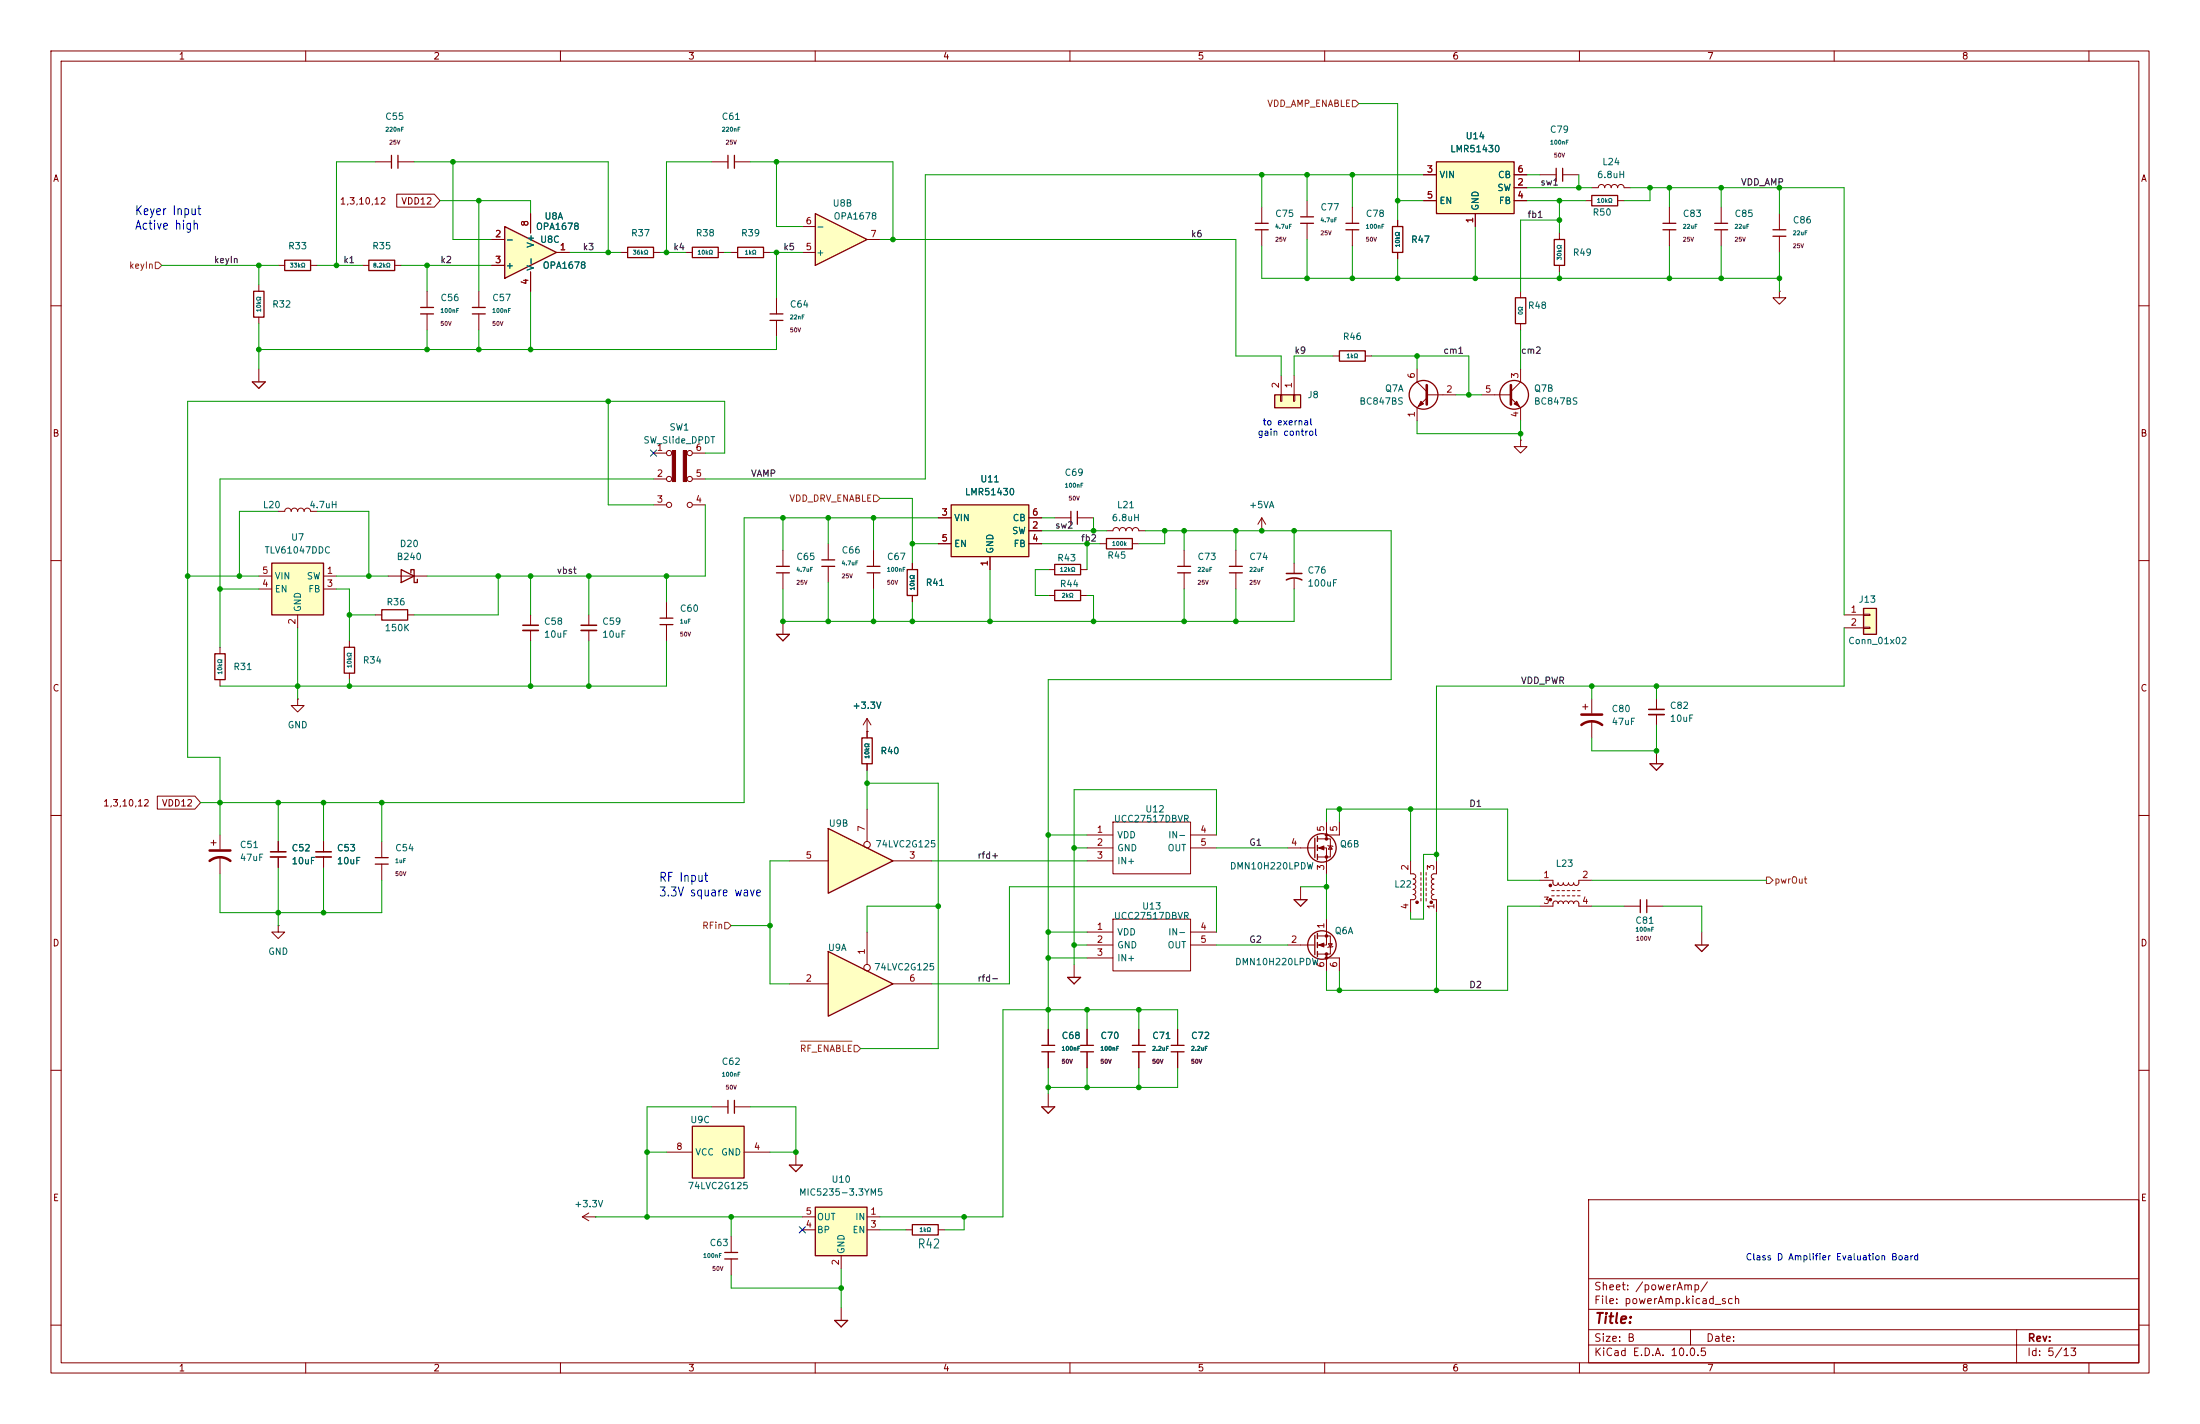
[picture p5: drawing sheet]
<svg xmlns="http://www.w3.org/2000/svg" width="432mm" height="279mm" viewBox="0 0 432 279" stroke-linecap="round" stroke-linejoin="round" font-family="sans-serif">
<g fill="none" stroke="#840000" stroke-width=".2">
<path d="M10 10h411.8v259.4h-411.8zM12 12h407.8v255.4h-407.8zM60 10v2M110 10v2M160 10v2M210 10v2M260 10v2M310 10v2M360 10v2M410 10v2M143.5 49.5h1.3M149.9 49.5h1.2"/>
<path d="M10 60h2M419.8 60h2M10 110h2M419.8 110h2M10 160h2M419.8 160h2M10 210h2M419.8 210h2M311.8 235.4h108v32h-108zM10 260h2M311.8 256.9h108M311.8 250.9h108"/>
<path d="M419.8 260h2M60 267.4v2M110 267.4v2M160 267.4v2M210 267.4v2M260 267.4v2M310 267.4v2M311.8 263.9h108M311.8 260.9h108M331.8 260.9v3M360 267.4v2M395.8 260.9v6.5"/>
<path d="M410 267.4v2"/>
</g>
<path d="M144.8 48.5h5.1v2h-5.1z" fill="none" stroke="#840000" stroke-width=".25"/>
<path d="M99.1 44.5l10.1 5-10.1 5.1z" fill="#ffffc2"/>
<path d="M99.1 44.5l10.1 5-10.1 5.1zM74.9 119.6h5.1v2.1h-5.1zM78.7 111.8l2.6 1.2-2.6 1.3zM80.6 112.4v-.6h.7v2.5h.6v-.6M152.4 111.1h2.5M152.4 112.4h2.5M161.3 111.1h2.5M161.3 109.9h2.5M152.4 124.5h2.5l-1.2 1.2z" fill="none" stroke="#840000" stroke-width=".25"/>
<g fill="none" stroke="#840000" stroke-width=".2">
<path d="M96.5 47h2.6M96.5 52.1h2.6M104.1 41.9v3.8M104.1 53.3v3.9M109.2 49.5h2.6M54.6 100.3h1.3a.63 .63 0 0 1 .6-.6 .63 .63 0 0 1 .6 .6h.1a.63 .63 0 0 1 .6-.6 .63 .63 0 0 1 .6 .6 .63 .63 0 0 1 .7-.6 .63 .63 0 0 1 .6 .6 .63 .63 0 0 1 .6-.6 .63 .63 0 0 1 .7 .6h1.2M76.2 113h7.6M153.7 108v3.1M153.7 112.4v3.2M162.6 106.7v3.2M162.6 111.1v3.2M73.7 120.7h1.2"/>
<path d="M80 120.7h1.3M153.7 121.9v2.6"/>
</g>
<path d="M53.3 110.5h10.2v10.2h-10.2z" fill="#ffffc2"/>
<path d="M142.9 30.5v2.5M144.1 30.5v2.5M49.8 57.2h2v5h-2zM151.1 61.6h2.6M151.1 62.9h2.6M53.3 110.5h10.2v10.2h-10.2z" fill="none" stroke="#840000" stroke-width=".25"/>
<path d="M139.7 31.8h3.2M144.1 31.8h3.2M50.8 55.9v1.3M152.4 58.4v3.2M50.8 62.2v1.3M152.4 62.9v3.1M50.8 113h2.5M50.8 115.6h2.5M63.5 113h2.5M63.5 115.6h2.5M58.4 120.7v2.5" fill="none" stroke="#840000" stroke-width=".2"/>
<path d="M160 41.9l10.2 5.1-10.2 5.1z" fill="#ffffc2"/>
<path d="M123.2 48.5h5.1v2h-5.1zM135.9 48.5h5.1v2h-5.1zM160 41.9l10.2 5.1-10.2 5.1zM142.9 215.9v2.5M144.1 215.9v2.5" fill="none" stroke="#840000" stroke-width=".25"/>
<path d="M121.9 49.5h1.3M128.3 49.5h1.2M134.6 49.5h1.3M141 49.5h1.2M157.5 49.5h2.5M157.5 44.5h2.5M170.2 47h2.5M139.7 217.2h3.2M144.1 217.2h3.2" fill="none" stroke="#840000" stroke-width=".2"/>
<path d="M135.9 221h10.1v10.1h-10.1z" fill="#ffffc2"/>
<g fill="none" stroke="#840000" stroke-width=".25">
<path d="M305.4 33v2.6M306.7 33v2.6M264.2 43.8h2.5M264.2 45.1h2.5M273.3 44.5h2v5h-2zM135.9 221h10.1v10.1h-10.1zM142.2 245.7h2.6M142.2 247h2.6"/>
<circle cx="297.2" cy="77.5" r="2.82"/>
</g>
<g fill="none" stroke="#840000" stroke-width=".2">
<path d="M302.3 34.3h3.1M306.7 34.3h3.2M265.4 40.6v3.2M265.4 45.1v3.2M274.3 43.2v1.3M274.3 49.5v1.3M290.8 77.5h5.7M296.5 78.1l1.9 1.9v2.6M298.4 72.4v2.5l-1.9 1.9M130.8 226.1h5.1M146 226.1h5.1M143.5 242.6v3.1"/>
<path d="M143.5 247v3.2"/>
</g>
<path d="M296.5 75.6v3.8" fill="none" stroke="#840000" stroke-width=".51"/>
<path d="M297.2 79.2l.5-.5 .5 1.1z" fill="#840000" stroke="#840000" stroke-width=".2"/>
<path d="M281.9 31.8h15.3v10.1h-15.3z" fill="#ffffc2"/>
<g fill="none" stroke="#840000" stroke-width=".25">
<path d="M76.8 30.5v2.5M78.1 30.5v2.5M281.9 31.8h15.3v10.1h-15.3zM55.9 51.1h5.1v2h-5.1zM72.4 51.1h5.1v2h-5.1zM255.3 42.5h2.5M255.3 43.8h2.5M49.5 74.9h2.6l-1.3 1.3zM82.5 60.3h2.6M82.5 61.6h2.6M92.7 60.3h2.5M92.7 61.6h2.5"/>
<path d="M262.9 68.8h5.1v2.1h-5.1zM323.8 149.9h2.6l-1.3 1.2zM204.5 217.2h2.5l-1.3 1.2zM154.9 228.6h2.6l-1.3 1.3z"/>
<circle cx="279.4" cy="77.5" r="2.82"/>
</g>
<g fill="none" stroke="#840000" stroke-width=".2">
<path d="M73.7 31.8h3.1M78.1 31.8h3.2M256.5 39.4v3.1M279.4 34.3h2.5M279.4 39.4h2.5M297.2 36.8h2.5M297.2 34.3h2.5M297.2 39.4h2.5M54.6 52.1h1.3M61 52.1h1.2M71.1 52.1h1.3M77.5 52.1h1.2"/>
<path d="M83.8 57.2v3.1M94 57.2v3.1M256.5 43.8v3.2M289.6 41.9v2.6M50.8 72.4v2.5M83.8 61.6v3.2M94 61.6v3.2M261.6 69.9h1.3M268 69.9h1.2M278.1 72.4v2.5l1.9 1.9M280 78.1l-1.9 1.9v2.6M280 77.5h5.7"/>
<path d="M298.4 86.4v1.2h1.3l-1.3 1.3-1.2-1.3h1.2M298.4 86.4h.1M310.6 138.7h1.1M311.1 138.2v1M312.4 137.2v2.8M325.1 137.2v2M312.4 141.5v3.3M325.1 140.2v2M325.1 147.3v2.6M302.3 172.7h2.5v.7l.5 .3 .4-.1 .1-.4 .1 .4 .3 .1 .5-.1 .1-.4 .2 .4 .3 .1 .4-.1 .1-.4 .4 .5 .4-.1 .3-.4 .1 .4 .5 .1 .3-.3 .1-.7h2.5M302.3 177.8h2.5v-.7l.5-.3 .4 .1 .1 .4 .1-.3 .3-.2 .4 .1 .2 .4 .2-.4 .5-.1 .3 .5 .2-.4 .4-.1 .3 .2 .2 .3 .1-.4 .5-.1 .3 .3 .1 .7h2.5M304.5 174.8h.6"/>
<path d="M304.5 175.8h.6M305.6 174.8h.5M305.6 175.8h.5M306.6 174.8h.5M306.6 175.8h.5M307.6 174.8h.5M307.6 175.8h.5M308.6 174.8h.5M308.6 175.8h.5M309.6 174.8h.5M309.6 175.8h.5M205.7 214.6v2.6"/>
<path d="M156.2 226.1v2.5"/>
</g>
<path d="M280 75.6v3.8M310.4 142.2a3.3 3.3 0 0 1 4.1 0M310.4 140.2h4.1" fill="none" stroke="#840000" stroke-width=".51"/>
<path d="M323.6 139.2h3" fill="none" stroke="#840000" stroke-width=".3"/>
<path d="M323.6 140.2h3" fill="none" stroke="#840000" stroke-width=".33"/>
<g fill="#840000" stroke="#840000" stroke-width=".2">
<path d="M278.9 78.7l.5 .5-1 .6z"/>
<circle cx="304.3" cy="173.7" r=".25"/>
<circle cx="304.3" cy="176.5" r=".25"/>
</g>
<path d="M365.8 119.4h2.5v5.1h-2.5z" fill="#ffffc2"/>
<g fill="none" stroke="#840000" stroke-width=".25">
<path d="M170.2 111.1h2.5M170.2 112.4h2.5M365.8 119.4h2.5v5.1h-2.5zM169.2 144.8h2v5.1h-2zM254 176.5h2.5l-1.2 1.3zM258.1 164.5v3.8M258.6 164.1v1M258.6 165.9v1M258.6 167.6v1.1M209.5 191.8h2.6l-1.3 1.2zM258.1 183.5v3.8M258.6 183.1v1.1"/>
<path d="M258.6 184.9v1M258.6 186.7v1M204.5 205.1h2.5M204.5 206.4h2.5M212.1 205.1h2.5M212.1 206.4h2.5M222.2 205.1h2.6M222.2 206.4h2.6M229.9 205.1h2.5M229.9 206.4h2.5M163.8 259.1h2.6l-1.3 1.3zM179.1 240.3h5v2h-5z"/>
<circle cx="259.5" cy="166.4" r="2.79"/>
<circle cx="259.5" cy="185.4" r="2.79"/>
</g>
<g fill="none" stroke="#840000" stroke-width=".2">
<path d="M171.4 108v3.1M171.4 112.4v3.2M58.4 137.2v1.2h1.3l-1.3 1.3-1.3-1.3h1.3M58.4 137.2h.1M361.9 120.7h3.9M361.9 123.2h3.9M365.8 120.5h1.2v.3h-1.2zM365.8 123.1h1.2v.2h-1.2zM170.2 143.5h.1M170.2 141v3.8M170.2 149.9v1.2M170.2 141l-.8 1.2"/>
<path d="M170.2 141l.7 1.2M213.4 166.4h5M213.4 163.8h5M213.4 168.9h5M218.4 161.3h15.3v10.2h-15.3zM233.7 166.4h5.1M233.7 163.8h5.1M252.7 166.4h5.4M255.3 174v2.5M258.6 164.6h2.5v3.5h-2.5M258.6 166.4h1.7v5.1M260.3 161.3v3.3"/>
<path d="M260.6 165.9l1 .2M261.1 166l.4 .6h-.8zM262.9 161.3v2.5h-2.6M276.9 168.9v2.6h.6l.3 .2v.5l-.4 .3 .3 .1 .2 .3-.1 .4-.4 .2 .3 .1 .2 .3-.1 .4-.4 .2 .4 .2v.5l-.4 .3 .4 .2 .1 .4-.3 .4h-.7v2.6M278.9 171.2v.5M278.9 172.2v.5M278.9 173.2v.5M278.9 174.2v.6M278.9 175.3v.5M278.9 176.3v.5M279.9 171.2v.5M279.9 172.2v.5"/>
<path d="M279.9 173.2v.5M279.9 174.2v.6M279.9 175.3v.5M279.9 176.3v.5M281.4 173.5l-.3 .1-.2 .3 .1 .4 .4 .2-.4 .2-.1 .4 .2 .3 .3 .1-.4 .2-.1 .4 .3 .4h.7v2.6M281.9 168.9v2.6h-.7l-.3 .4 .1 .4 .4 .2-.4 .2v.4l.4 .4M210.8 189.2v2.6M213.4 185.4h5M213.4 188h5M213.4 182.9h5M218.4 180.3h15.3v10.2h-15.3zM233.7 185.4h5.1"/>
<path d="M233.7 182.9h5.1M252.7 185.4h5.4M258.6 183.6h2.5v3.6h-2.5M260.3 180.3v5.1h-1.7M260.3 187.2v3.3M260.3 188h2.6v2.5M260.7 185.2h.8l-.4 .6zM261.6 185.7l-1 .2M205.7 201.9v3.2M205.7 206.4v3.2M213.4 201.9v3.2M213.4 206.4v3.2"/>
<path d="M223.5 201.9v3.2M223.5 206.4v3.2M231.1 201.9v3.2M231.1 206.4v3.2M165.1 256.5v2.6M177.8 241.3h1.3M184.1 241.3h1.3"/>
</g>
<g fill="#840000" stroke="#840000" stroke-width=".2">
<path d="M258.8 185.4l1-.4v.8z"/>
<path d="M258.8 166.4l1-.4v.8z"/>
<circle cx="280.9" cy="177" r=".25"/>
<circle cx="278.1" cy="177" r=".25"/>
<circle cx="260.3" cy="188" r=".25"/>
<circle cx="260.3" cy="187.2" r=".25"/>
<circle cx="260.3" cy="183.6" r=".25"/>
<circle cx="260.3" cy="163.8" r=".25"/>
<circle cx="260.3" cy="164.6" r=".25"/>
<circle cx="260.3" cy="168.1" r=".25"/>
</g>
<path d="M160 236.9h10.2v9.5h-10.2z" fill="#ffffc2"/>
<path d="M160 236.9h10.2v9.5h-10.2z" fill="none" stroke="#840000" stroke-width=".25"/>
<path d="M157.5 238.8h2.5M170.2 238.8h2.5M157.5 241.3h2.5M165.1 246.4v2.5M170.2 241.3h2.5" fill="none" stroke="#840000" stroke-width=".2"/>
<path d="M162.6 186.7l12.7 6.3-12.7 6.4z" fill="#ffffc2"/>
<path d="M162.6 186.7l12.7 6.3-12.7 6.4z" fill="none" stroke="#840000" stroke-width=".25"/>
<g fill="none" stroke="#840000" stroke-width=".2">
<path d="M154.9 193h7.7M170.2 182.9v6.3M175.3 193h7.6"/>
<circle cx="170.2" cy="189.9" r=".63"/>
</g>
<path d="M162.6 162.6l12.7 6.3-12.7 6.4z" fill="#ffffc2"/>
<g fill="none" stroke="#840000" stroke-width=".25">
<path d="M348 45.1h2.5M348 46.4h2.5M207 115.8h5.1v2.1h-5.1zM210.2 100.3v2.6M211.5 100.3v2.6M42.2 128.3h2v5.1h-2zM67.6 127h2v5.1h-2zM129.5 121.3h2.6M129.5 122.6h2.6M73.7 168.3h2.5M73.7 169.5h2.5M162.6 162.6l12.7 6.3-12.7 6.4z"/>
<path d="M321.9 176.5v2.6M323.2 176.5v2.6M332.7 185.4h2.6l-1.3 1.3z"/>
</g>
<g fill="none" stroke="#840000" stroke-width=".2">
<path d="M349.2 57.2v1.2h1.3l-1.3 1.3-1.2-1.3h1.2M349.2 57.2h.1M349.2 41.9v3.2M349.2 46.4v3.1M128.3 88.9h2.5M128.3 94h2.5M128.3 99.1h2.5M135.9 88.9h2.5M135.9 94h2.5M135.9 99.1h2.5M130.8 118.1v3.2M205.7 116.8h1.3"/>
<path d="M207 101.6h3.2M211.5 101.6h3.1M212.1 116.8h1.3M217.2 104.1h1.2a.63 .63 0 0 1 .7-.6 .63 .63 0 0 1 .6 .6 .63 .63 0 0 1 .7-.6 .63 .63 0 0 1 .6 .6 .63 .63 0 0 1 .6-.6 .63 .63 0 0 1 .6 .6h.1a.63 .63 0 0 1 .6-.6 .63 .63 0 0 1 .6 .6h1.3M43.2 127v1.3M43.2 133.4v1.2M68.6 125.7v1.3M68.6 132.1v1.3M104.1 120.7v2M104.1 123.7v2M115.6 120.7v2M115.6 123.7v2"/>
<path d="M130.8 122.6v3.1M170.2 158.8v6.3M41.4 165.4h1M41.9 164.8v1.1M43.2 163.8v2.8M43.2 168.1v3.4M54.6 165.1v2M54.6 168.1v2.1M63.5 165.1v2M63.5 168.1v2.1M74.9 165.1v3.2M74.9 169.5v3.2"/>
<path d="M154.9 168.9h7.7M175.3 168.9h7.6M318.8 177.8h3.1M323.2 177.8h3.2M54.6 181.6v1.3h1.3l-1.3 1.3-1.3-1.3h1.3M54.6 181.6h.1M334 182.9v2.5M114.3 238.8l1.3 .7M114.3 238.8h2.5M115.6 238l-1.3 .8M116.8 238.8h.1"/>
<circle cx="131.3" cy="94" r=".51"/>
<circle cx="131.3" cy="88.9" r=".51"/>
<circle cx="131.3" cy="99.1" r=".51"/>
<circle cx="135.4" cy="94" r=".51"/>
<circle cx="135.4" cy="99.1" r=".51"/>
<circle cx="135.4" cy="88.9" r=".51"/>
<circle cx="170.2" cy="165.7" r=".63"/>
</g>
<g fill="#840000" stroke="#840000" stroke-width=".2">
<path d="M132 88.4h.6v6.1h-.6z"/>
<path d="M134.1 88.4h.6v6.1h-.6z"/>
</g>
<path d="M102.6 122.7h3.1M114 122.7h3.1M53.1 167.1h3M62 167.1h3" fill="none" stroke="#840000" stroke-width=".3"/>
<path d="M102.6 123.7h3.1M114 123.7h3.1M53.1 168.1h3M62 168.1h3" fill="none" stroke="#840000" stroke-width=".33"/>
<path d="M41.1 168.9a3.3 3.3 0 0 1 4.1 0M41.1 166.9h4.1" fill="none" stroke="#840000" stroke-width=".51"/>
<path d="M186.7 99.1h15.2v10.1h-15.2z" fill="#ffffc2"/>
<path d="M305.1 47h2v5.1h-2zM186.7 99.1h15.2v10.1h-15.2zM207 110.7h5.1v2.1h-5.1zM217.2 105.7h5v2h-5zM231.1 111.1h2.6M231.1 112.4h2.6" fill="none" stroke="#840000" stroke-width=".25"/>
<g fill="none" stroke="#840000" stroke-width=".2">
<path d="M312.4 36.8h1.3a.63 .63 0 0 1 .7-.6 .63 .63 0 0 1 .6 .6 .63 .63 0 0 1 .6-.6 .63 .63 0 0 1 .6 .6 .63 .63 0 0 1 .7-.6 .63 .63 0 0 1 .6 .6 .63 .63 0 0 1 .7-.6 .63 .63 0 0 1 .6 .6h1.2M306.1 45.7v1.3M306.1 52.1v1.2M184.1 101.6h2.6M184.1 106.7h2.6M194.3 109.2v2.6M201.9 104.1h2.6M201.9 101.6h2.6M201.9 106.7h2.6M205.7 111.8h1.3M212.1 111.8h1.3M215.9 106.7h1.3"/>
<path d="M222.2 106.7h1.3M232.4 108v3.1M232.4 112.4v3.2"/>
</g>
<path d="M250.2 77.5h5.1v2.5h-5.1z" fill="#ffffc2"/>
<path d="M312.4 38.4h5.1v2h-5.1zM246.4 43.8h2.5M246.4 45.1h2.5M297.4 58.4h2.1v5.1h-2.1zM326.4 43.8h2.5M326.4 45.1h2.5M336.5 43.8h2.6M336.5 45.1h2.6M250.2 77.5h5.1v2.5h-5.1zM178.1 111.8h2v5h-2zM241.3 111.1h2.5M241.3 112.4h2.5" fill="none" stroke="#840000" stroke-width=".25"/>
<g fill="none" stroke="#840000" stroke-width=".2">
<path d="M77.9 38.1h7.3l1.2 1.3-1.2 1.2h-7.3zM279.4 39.4h2.5M279.4 34.3h2.5M297.2 39.4h2.5M297.2 36.8h2.5M297.2 34.3h2.5M311.1 39.4h1.3M317.5 39.4h1.3M96.5 47h2.6M96.5 52.1h2.6M104.1 41.9v3.8M104.1 53.3v3.9"/>
<path d="M109.2 49.5h2.6M247.6 40.6v3.2M247.6 45.1v3.2M274.3 43.2v1.3M274.3 49.5v1.3M289.6 41.9v2.6M298.4 57.2v1.2M327.7 40.6v3.2M327.7 45.1v3.2M337.8 40.6v3.2M337.8 45.1v3.2M251.3 77.5h.3v1.2h-.3z"/>
<path d="M251.5 73.7v3.8M253.9 77.5h.2v1.2h-.2zM254 73.7v3.8M298.4 63.5v1.3M179.1 110.5v1.3M179.1 116.8v1.3M184.1 101.6h2.6M184.1 106.7h2.6M194.3 109.2v2.6M201.9 104.1h2.6M201.9 101.6h2.6M201.9 106.7h2.6"/>
<path d="M242.6 108v3.1M242.6 112.4v3.2M247.6 104.1h.1M247.6 101.6l-.7 1.3M247.6 101.6l.8 1.3M247.6 101.6v2.5M254 110.5v2M254 113.5v2.1M30.9 156.2h7.4l1.1 1.3-1.1 1.3h-7.4zM170.2 143.5h.1M170.2 143.5v1.3M170.2 149.9v1.2"/>
<path d="M54.6 165.1v2M54.6 168.1v2.1M63.5 165.1v2M63.5 168.1v2.1M205.7 201.9v3.2M205.7 206.4v3.2M213.4 201.9v3.2M213.4 206.4v3.2M223.5 201.9v3.2M223.5 206.4v3.2M231.1 201.9v3.2M231.1 206.4v3.2"/>
</g>
<path d="M252.5 113.8a3.2 3.2 0 0 1 3 0M252.5 112.5h3" fill="none" stroke="#840000" stroke-width=".3"/>
<path d="M265.4 19.7h.7l.6 .6-.6 .7h-.7zM30.5 51.4h.6l.6 .7-.6 .6h-.6zM171.4 97.2h.7l.6 .6-.6 .6h-.7zM346.7 172.1h.6l.7 .6-.7 .7h-.6zM142.2 181h.7l.6 .6-.6 .6h-.7zM157.1 204.3h10.1M167.6 205.1h.7l.6 .6-.6 .7h-.7z" fill="none" stroke="#725600" stroke-width=".2"/>
<g fill="none" stroke="#009600" stroke-width=".2">
<path d="M73.7 31.8h-7.7v20.3M81.3 31.8h38.1v17.7M86.4 39.4h17.7v2.5M88.9 31.8v15.2h7.6M94 39.4v17.8M139.7 31.8h-8.9v17.7M147.3 31.8h28v15.2M152.4 31.8v12.7h5.1M247.6 34.3v6.3M256.5 34.3v5.1M265.4 34.3v6.3M266.7 20.3h7.6v22.9"/>
<path d="M274.3 39.4h5.1M279.4 34.3h-97.8v59.7h-43.2M299.7 34.3h2.6M299.7 36.8h12.7M299.7 39.4h11.4M306.1 39.4v6.3M309.9 34.3v2.5M320 36.8h41.9v83.9M323.8 36.8v2.6h-5M327.7 36.8v3.8M337.8 36.8v3.8M349.2 36.8v5.1"/>
<path d="M31.7 52.1h22.9M50.8 52.1v3.8M62.2 52.1h8.9M78.7 52.1h17.8M83.8 52.1v5.1M104.1 57.2v11.4M111.8 49.5h10.1M129.5 49.5h5.1M142.2 49.5h1.3M151.1 49.5h6.4M152.4 49.5v8.9M172.7 47h69.9v22.9h8.9v3.8"/>
<path d="M247.6 48.3v6.3h101.6M256.5 47v7.6M265.4 48.3v6.3M274.3 50.8v3.8M289.6 44.5v10.1M306.1 43.2h-7.7v14M306.1 53.3v1.3M327.7 48.3v6.3M337.8 48.3v6.3M349.2 49.5v7.7M50.8 63.5v8.9M83.8 64.8v3.8"/>
<path d="M94 64.8v3.8M119.4 78.7v20.4h8.9M152.4 66v2.6h-101.6M261.6 69.9h-7.6v3.8M269.2 69.9h19.1v7.6M278.1 69.9v2.5M285.7 77.5h5.1M298.4 64.8v7.6M128.3 94h-85.1v33M138.4 99.1v13.9h-54.6M138.4 88.9h3.8v-10.2h-105.4v69.9h6.4v15.2M172.7 97.8h6.4v12.7"/>
<path d="M278.1 82.6v2.5h20.3M298.4 82.6v3.8M36.8 113h14M43.2 115.6h7.6M54.6 100.3h-7.6v12.7M62.2 100.3h10.2v12.7M66 113h10.2M66 115.6h2.6v10.1M97.8 113v7.7h-16.5M104.1 113v7.7M115.6 113v7.7M130.8 113v5.1"/>
<path d="M153.7 115.6v6.3h100.3v-6.3M153.7 101.6v6.4M162.6 101.6v5.1M162.6 114.3v7.6M171.4 101.6v6.4M171.4 115.6v6.3M179.1 118.1v3.8M179.1 106.7h5M184.1 101.6h-38.1v55.9h-106.6M194.3 111.8v10.1M204.5 104.1h12.7M204.5 101.6h2.5"/>
<path d="M204.5 106.7h11.4M205.7 111.8h-2.5v5h2.5M213.4 116.8h1.2v5.1M213.4 106.7v5.1M214.6 101.6v2.5M224.8 104.1h48.2v29.3h-67.3v68.5M228.6 104.1v2.6h-5.1M232.4 104.1v3.9M232.4 115.6v6.3M242.6 104.1v3.9M242.6 115.6v6.3M254 104.1v6.4"/>
<path d="M58.4 123.2v14M68.6 120.7h5.1M68.6 133.4v1.2M104.1 125.7v8.9M115.6 125.7v8.9M130.8 125.7v8.9h-87.6M312.4 134.6v2.6M325.1 134.6v2.6M361.9 123.2v11.4h-80v34.3M54.6 157.5v7.6M63.5 157.5v7.6M74.9 157.5v7.6"/>
<path d="M170.2 153.7h13.9v52h-15.2M170.2 151.1v7.7M262.9 158.8v2.5M276.9 158.8v10.1M325.1 142.2v5.1h-12.7v-2.5M43.2 171.5v7.6h31.7v-6.4M54.6 170.2v11.4M63.5 170.2v8.9M154.9 168.9h-3.8v24.1h3.8M182.9 168.9h30.5M184.1 177.8h-13.9v5.1M205.7 163.8h7.7"/>
<path d="M210.8 166.4h2.6M238.8 163.8v-8.9h-28v34.3M238.8 166.4h13.9M255.3 174h5M260.3 161.3v-2.5h35.6v13.9h6.4M260.3 171.5v8.8M281.9 167.6h-2.5v12.7h-2.5v-1.2M281.9 179.1v15.2M302.3 177.8h-6.4v16.5h-35.6v-3.8M312.4 177.8h6.4M312.4 172.7h34.3M326.4 177.8h7.6v5.1"/>
<path d="M143.5 181.6h7.6M205.7 182.9h7.7M205.7 188h7.7M210.8 185.4h2.6M213.4 198.1v3.8M223.5 198.1v3.8M238.8 182.9v-8.9h-40.7v19h-15.2M238.8 185.4h13.9M262.9 190.5v3.8M139.7 217.2h-12.7v21.6M147.3 217.2h8.9v8.9h-5.1M205.7 209.6v5"/>
<path d="M213.4 209.6v3.8M223.5 209.6v3.8M231.1 201.9v-3.8h-34.3v40.7h-24.1M231.1 209.6v3.8h-25.4M116.8 238.8h40.7M127 226.1h3.8M143.5 238.8v3.8M189.2 238.8v2.5h-3.8M143.5 250.2v2.5h21.6M165.1 248.9v7.6M172.7 241.3h5.1"/>
</g>
<path d="M127.7 88.3l1.2 1.2M128.9 88.3l-1.2 1.2M156.9 240.7l1.2 1.2M158.1 240.7l-1.2 1.2" fill="none" stroke="#000084" stroke-width=".2"/>
<g fill="#009600" stroke="#009600" stroke-width=".2">
<circle cx="242.6" cy="104.1" r=".46"/>
<circle cx="232.4" cy="104.1" r=".46"/>
<circle cx="175.3" cy="47" r=".46"/>
<circle cx="242.6" cy="121.9" r=".46"/>
<circle cx="254" cy="104.1" r=".46"/>
<circle cx="247.6" cy="104.1" r=".46"/>
<circle cx="256.5" cy="54.6" r=".46"/>
<circle cx="265.4" cy="54.6" r=".46"/>
<circle cx="327.7" cy="36.8" r=".46"/>
<circle cx="349.2" cy="36.8" r=".46"/>
<circle cx="337.8" cy="36.8" r=".46"/>
<circle cx="306.1" cy="39.4" r=".46"/>
<circle cx="309.9" cy="36.8" r=".46"/>
<circle cx="323.8" cy="36.8" r=".46"/>
<circle cx="306.1" cy="54.6" r=".46"/>
<circle cx="298.4" cy="85.1" r=".46"/>
<circle cx="289.6" cy="54.6" r=".46"/>
<circle cx="306.1" cy="43.2" r=".46"/>
<circle cx="349.2" cy="54.6" r=".46"/>
<circle cx="327.7" cy="54.6" r=".46"/>
<circle cx="337.8" cy="54.6" r=".46"/>
<circle cx="325.1" cy="147.3" r=".46"/>
<circle cx="312.4" cy="134.6" r=".46"/>
<circle cx="325.1" cy="134.6" r=".46"/>
<circle cx="278.1" cy="69.9" r=".46"/>
<circle cx="288.3" cy="77.5" r=".46"/>
<circle cx="274.3" cy="39.4" r=".46"/>
<circle cx="274.3" cy="54.6" r=".46"/>
<circle cx="256.5" cy="34.3" r=".46"/>
<circle cx="247.6" cy="34.3" r=".46"/>
<circle cx="265.4" cy="34.3" r=".46"/>
<circle cx="50.8" cy="52.1" r=".46"/>
<circle cx="83.8" cy="68.6" r=".46"/>
<circle cx="94" cy="68.6" r=".46"/>
<circle cx="104.1" cy="68.6" r=".46"/>
<circle cx="50.8" cy="68.6" r=".46"/>
<circle cx="66" cy="52.1" r=".46"/>
<circle cx="153.7" cy="121.9" r=".46"/>
<circle cx="162.6" cy="121.9" r=".46"/>
<circle cx="74.9" cy="157.5" r=".46"/>
<circle cx="63.5" cy="157.5" r=".46"/>
<circle cx="171.4" cy="101.6" r=".46"/>
<circle cx="179.1" cy="121.9" r=".46"/>
<circle cx="68.6" cy="134.6" r=".46"/>
<circle cx="153.7" cy="101.6" r=".46"/>
<circle cx="94" cy="39.4" r=".46"/>
<circle cx="119.4" cy="49.5" r=".46"/>
<circle cx="152.4" cy="31.8" r=".46"/>
<circle cx="152.4" cy="49.5" r=".46"/>
<circle cx="130.8" cy="49.5" r=".46"/>
<circle cx="88.9" cy="31.8" r=".46"/>
<circle cx="83.8" cy="52.1" r=".46"/>
<circle cx="151.1" cy="181.6" r=".46"/>
<circle cx="189.2" cy="238.8" r=".46"/>
<circle cx="156.2" cy="226.1" r=".46"/>
<circle cx="143.5" cy="238.8" r=".46"/>
<circle cx="127" cy="226.1" r=".46"/>
<circle cx="127" cy="238.8" r=".46"/>
<circle cx="115.6" cy="113" r=".46"/>
<circle cx="130.8" cy="113" r=".46"/>
<circle cx="97.8" cy="113" r=".46"/>
<circle cx="119.4" cy="78.7" r=".46"/>
<circle cx="104.1" cy="134.6" r=".46"/>
<circle cx="115.6" cy="134.6" r=".46"/>
<circle cx="104.1" cy="113" r=".46"/>
<circle cx="72.4" cy="113" r=".46"/>
<circle cx="43.2" cy="115.6" r=".46"/>
<circle cx="47" cy="113" r=".46"/>
<circle cx="36.8" cy="113" r=".46"/>
<circle cx="68.6" cy="120.7" r=".46"/>
<circle cx="54.6" cy="157.5" r=".46"/>
<circle cx="43.2" cy="157.5" r=".46"/>
<circle cx="58.4" cy="134.6" r=".46"/>
<circle cx="63.5" cy="179.1" r=".46"/>
<circle cx="54.6" cy="179.1" r=".46"/>
<circle cx="281.9" cy="167.6" r=".46"/>
<circle cx="262.9" cy="194.3" r=".46"/>
<circle cx="281.9" cy="194.3" r=".46"/>
<circle cx="276.9" cy="158.8" r=".46"/>
<circle cx="205.7" cy="213.4" r=".46"/>
<circle cx="223.5" cy="213.4" r=".46"/>
<circle cx="213.4" cy="213.4" r=".46"/>
<circle cx="205.7" cy="188" r=".46"/>
<circle cx="205.7" cy="198.1" r=".46"/>
<circle cx="213.4" cy="198.1" r=".46"/>
<circle cx="223.5" cy="198.1" r=".46"/>
<circle cx="165.1" cy="252.7" r=".46"/>
<circle cx="170.2" cy="153.7" r=".46"/>
<circle cx="262.9" cy="158.8" r=".46"/>
<circle cx="210.8" cy="185.4" r=".46"/>
<circle cx="205.7" cy="182.9" r=".46"/>
<circle cx="184.1" cy="177.8" r=".46"/>
<circle cx="205.7" cy="163.8" r=".46"/>
<circle cx="210.8" cy="166.4" r=".46"/>
<circle cx="260.3" cy="174" r=".46"/>
<circle cx="179.1" cy="106.7" r=".46"/>
<circle cx="171.4" cy="121.9" r=".46"/>
<circle cx="194.3" cy="121.9" r=".46"/>
<circle cx="214.6" cy="121.9" r=".46"/>
<circle cx="213.4" cy="106.7" r=".46"/>
<circle cx="232.4" cy="121.9" r=".46"/>
<circle cx="228.6" cy="104.1" r=".46"/>
<circle cx="214.6" cy="104.1" r=".46"/>
<circle cx="162.6" cy="101.6" r=".46"/>
</g>
<text font-size="2" fill="#840000" x="312.8" y="260.2">Title:</text>
<g font-size="1.8" fill="#0000c2">
<text x="26.4" y="42.7">Keyer Input</text>
<text x="26.4" y="45.5">Active high</text>
<text x="129.2" y="173.5">RF Input</text>
<text x="129.2" y="176.3">3.3V square wave</text>
</g>
<text font-size="1.8" fill="#006464" x="180" y="245.4">R42</text>
<g font-size="1.5" fill="#840000">
<text x="312.8" y="256.2">File: powerAmp.kicad_sch</text>
<text x="312.8" y="253.5">Sheet: /powerAmp/</text>
<text x="312.8" y="263.6">Size: B</text>
<text x="334.8" y="263.6">Date:</text>
<text x="397.8" y="263.6">Rev:</text>
<text x="312.8" y="266.4">KiCad E.D.A. 10.0.5</text>
<text x="397.8" y="266.4">Id: 5/13</text>
</g>
<g font-size="1.3" fill="#840000">
<text x="35" y="12">1</text>
<text x="85" y="12">2</text>
<text x="135" y="12">3</text>
<text x="185" y="12">4</text>
<text x="235" y="12">5</text>
<text x="285" y="12">6</text>
<text x="335" y="12">7</text>
<text x="385" y="12">8</text>
<text x="10.3" y="36">A</text>
<text x="420.1" y="36">A</text>
<text x="66.6" y="40.4">1,3,10,12</text>
<text x="78.7" y="40.4">VDD12</text>
<text x="10.2" y="86">B</text>
<text x="420" y="86">B</text>
<text x="10.2" y="136">C</text>
<text x="420" y="136">C</text>
<text x="20.2" y="158.5">1,3,10,12</text>
<text x="31.7" y="158.5">VDD12</text>
<text x="10.2" y="186">D</text>
<text x="420" y="186">D</text>
<text x="10.3" y="236">E</text>
<text x="420.1" y="236">E</text>
<text x="35" y="269.4">1</text>
<text x="85" y="269.4">2</text>
<text x="135" y="269.4">3</text>
<text x="185" y="269.4">4</text>
<text x="235" y="269.4">5</text>
<text x="285" y="269.4">6</text>
<text x="335" y="269.4">7</text>
<text x="385" y="269.4">8</text>
</g>
<g font-size="1.3" fill="#006464">
<text x="75.5" y="23.8">C55</text>
<text x="141.5" y="23.8">C61</text>
<text x="287.6" y="27.6">U14</text>
<text x="304.1" y="26.4">C79</text>
<text x="282.4" y="35.3">VIN</text>
<text x="284.5" y="30.2">LMR51430</text>
<text x="293.9" y="35.3">CB</text>
<text x="313.4" y="35.3">6.8uH</text>
<text x="314.4" y="32.7">L24</text>
<text x="163.3" y="40.8">U8B</text>
<text x="259.1" y="41.6">C77</text>
<text x="282.4" y="40.3">EN</text>
<text x="290.5" y="41.4" transform="rotate(-90 290.5 41.4)">GND</text>
<text x="293.8" y="37.8">SW</text>
<text x="294.1" y="40.3">FB</text>
<text x="99.2" y="48">-</text>
<text x="105.1" y="45.4">OPA1678</text>
<text x="105.9" y="48">U8C</text>
<text x="106.8" y="43.4">U8A</text>
<text x="123.8" y="46.7">R37</text>
<text x="136.5" y="46.7">R38</text>
<text x="145.3" y="46.7">R39</text>
<text x="160.1" y="45.4">-</text>
<text x="163.5" y="43.4">OPA1678</text>
<text x="250.2" y="42.9">C75</text>
<text x="268" y="42.9">C78</text>
<text x="276.8" y="48">R47</text>
<text x="312.5" y="42.6">R50</text>
<text x="330.2" y="42.9">C83</text>
<text x="340.3" y="42.9">C85</text>
<text x="351.8" y="44.1">C86</text>
<text x="56.4" y="49.2">R33</text>
<text x="73" y="49.2">R35</text>
<text x="99.2" y="53">+</text>
<text x="105.1" y="53.2" transform="rotate(-90 105.1 53.2)">V-</text>
<text x="105.1" y="48.7" transform="rotate(-90 105.1 48.7)">V+</text>
<text x="106.4" y="53">OPA1678</text>
<text x="160.1" y="50.5">+</text>
<text x="308.6" y="50.5">R49</text>
<text x="86.3" y="59.4">C56</text>
<text x="96.5" y="59.4">C57</text>
<text x="53.3" y="60.7">R32</text>
<text x="154.9" y="60.7">C64</text>
<text x="299.8" y="60.9">R48</text>
<text x="263.5" y="67">R46</text>
<text x="271.7" y="77.2">Q7A</text>
<text x="301" y="77.2">Q7B</text>
<text x="256.5" y="78.4">J8</text>
<text x="266.7" y="79.7">BC847BS</text>
<text x="301" y="79.7">BC847BS</text>
<text x="126.2" y="87.3">SW_Slide_DPDT</text>
<text x="131.3" y="84.8">SW1</text>
<text x="192.3" y="94.9">U11</text>
<text x="208.8" y="93.7">C69</text>
<text x="51.5" y="100">L20</text>
<text x="60.6" y="100">4.7uH</text>
<text x="189.3" y="97.5">LMR51430</text>
<text x="219.1" y="100">L21</text>
<text x="245" y="100">+5VA</text>
<text x="57" y="106.4">U7</text>
<text x="78.4" y="107.6">D20</text>
<text x="187.2" y="102.6">VIN</text>
<text x="187.2" y="107.6">EN</text>
<text x="198.5" y="105.1">SW</text>
<text x="198.7" y="102.6">CB</text>
<text x="198.8" y="107.6">FB</text>
<text x="218.1" y="102.6">6.8uH</text>
<text x="51.8" y="108.9">TLV61047DDC</text>
<text x="53.8" y="114">VIN</text>
<text x="60.1" y="114">SW</text>
<text x="77.8" y="110.2">B240</text>
<text x="156.2" y="110.2">C65</text>
<text x="165.1" y="108.9">C66</text>
<text x="174" y="110.2">C67</text>
<text x="195.3" y="108.7" transform="rotate(-90 195.3 108.7)">GND</text>
<text x="207.4" y="110.4">R43</text>
<text x="217.2" y="109.9">R45</text>
<text x="234.9" y="110.2">C73</text>
<text x="245.1" y="110.2">C74</text>
<text x="256.5" y="112.9">C76</text>
<text x="53.8" y="116.5">EN</text>
<text x="60.4" y="116.5">FB</text>
<text x="75.8" y="119.1">R36</text>
<text x="181.6" y="115.3">R41</text>
<text x="207.9" y="115.5">R44</text>
<text x="256.5" y="115.4">100uF</text>
<text x="364.7" y="118.6">J13</text>
<text x="59.4" y="120.2" transform="rotate(-90 59.4 120.2)">GND</text>
<text x="75.4" y="124.2">150K</text>
<text x="106.7" y="122.9">C58</text>
<text x="106.7" y="125.4">10uF</text>
<text x="118.1" y="122.9">C59</text>
<text x="118.1" y="125.4">10uF</text>
<text x="133.3" y="120.3">C60</text>
<text x="45.7" y="131.8">R31</text>
<text x="71.1" y="130.5">R34</text>
<text x="362.7" y="126.7">Conn_01x02</text>
<text x="56.4" y="143.2">GND</text>
<text x="167.2" y="139.4">+3.3V</text>
<text x="316.2" y="140">C80</text>
<text x="316.2" y="142.6">47uF</text>
<text x="327.6" y="139.4">C82</text>
<text x="327.6" y="141.9">10uF</text>
<text x="172.7" y="148.3">R40</text>
<text x="218.5" y="161.6">UCC27517DBVR</text>
<text x="224.7" y="159.7">U12</text>
<text x="47" y="166.7">C51</text>
<text x="57.1" y="167.3">C52</text>
<text x="66" y="167.3">C53</text>
<text x="77.5" y="167.3">C54</text>
<text x="162.6" y="162.5">U9B</text>
<text x="171.7" y="166.6">74LVC2G125</text>
<text x="219.2" y="164.8">VDD</text>
<text x="219.2" y="167.3">GND</text>
<text x="229.1" y="167.3">OUT</text>
<text x="229.2" y="164.8">IN-</text>
<text x="262.9" y="166.6">Q6B</text>
<text x="47" y="169.2">47uF</text>
<text x="57.1" y="169.9">10uF</text>
<text x="66" y="169.9">10uF</text>
<text x="219.2" y="169.9">IN+</text>
<text x="241.3" y="170.9">DMN10H220LPDW</text>
<text x="305.2" y="170.4">L23</text>
<text x="224.1" y="178.8">U13</text>
<text x="273.5" y="174.4">L22</text>
<text x="218.5" y="180.7">UCC27517DBVR</text>
<text x="219.2" y="183.8">VDD</text>
<text x="229.2" y="183.8">IN-</text>
<text x="261.9" y="183.6">Q6A</text>
<text x="320.9" y="181.6">C81</text>
<text x="52.5" y="187.7">GND</text>
<text x="162.4" y="186.9">U9A</text>
<text x="171.5" y="190.7">74LVC2G125</text>
<text x="219.2" y="186.4">GND</text>
<text x="219.2" y="188.9">IN+</text>
<text x="229.1" y="186.4">OUT</text>
<text x="242.3" y="189.7">DMN10H220LPDW</text>
<text x="141.5" y="209.2">C62</text>
<text x="208.3" y="204.2">C68</text>
<text x="215.9" y="204.2">C70</text>
<text x="226" y="204.2">C71</text>
<text x="233.7" y="204.2">C72</text>
<text x="135.4" y="220.7">U9C</text>
<text x="136.4" y="227">VCC</text>
<text x="141.4" y="227">GND</text>
<text x="134.9" y="233.6">74LVC2G125</text>
<text x="163.1" y="232.4">U10</text>
<text x="112.6" y="237.2">+3.3V</text>
<text x="156.7" y="234.9">MIC5235-3.3YM5</text>
<text x="160.2" y="239.7">OUT</text>
<text x="167.8" y="239.7">IN</text>
<text x="139.2" y="244.8">C63</text>
<text x="160.2" y="242.3">BP</text>
<text x="167.2" y="242.3">EN</text>
<text x="166.1" y="246.2" transform="rotate(-90 166.1 246.2)">GND</text>
</g>
<g font-size="1.3" fill="#725600">
<text x="248.6" y="21.3">VDD_AMP_ENABLE</text>
<text x="25.2" y="53">keyIn</text>
<text x="154.8" y="98.8">VDD_DRV_ENABLE</text>
<text x="348.1" y="173.7">pwrOut</text>
<text x="137.7" y="182.6">RFin</text>
<text x="156.9" y="206.7">RF_ENABLE</text>
</g>
<g font-size="1.3" fill="#a90000">
<text x="279.9" y="34.2">3</text>
<text x="297.7" y="34.2">6</text>
<text x="279.9" y="39.2">5</text>
<text x="297.7" y="36.7">2</text>
<text x="297.7" y="39.2">4</text>
<text x="97.1" y="46.9">2</text>
<text x="104" y="44.5" transform="rotate(-90 104 44.5)">8</text>
<text x="158" y="44.3">6</text>
<text x="170.7" y="46.9">7</text>
<text x="289.4" y="43.9" transform="rotate(-90 289.4 43.9)">1</text>
<text x="97.1" y="51.9">3</text>
<text x="109.8" y="49.4">1</text>
<text x="158" y="49.4">5</text>
<text x="104" y="56" transform="rotate(-90 104 56)">4</text>
<text x="251.3" y="76.3" transform="rotate(-90 251.3 76.3)">2</text>
<text x="253.9" y="76.3" transform="rotate(-90 253.9 76.3)">1</text>
<text x="278" y="74.4" transform="rotate(-90 278 74.4)">6</text>
<text x="283.7" y="77.3">2</text>
<text x="291.4" y="77.3">5</text>
<text x="298.3" y="74.4" transform="rotate(-90 298.3 74.4)">3</text>
<text x="278" y="82" transform="rotate(-90 278 82)">1</text>
<text x="298.3" y="82" transform="rotate(-90 298.3 82)">4</text>
<text x="128.8" y="88.8">1</text>
<text x="136.4" y="88.8">6</text>
<text x="128.8" y="93.8">2</text>
<text x="136.4" y="93.8">5</text>
<text x="128.8" y="98.9">3</text>
<text x="136.4" y="98.9">4</text>
<text x="184.7" y="101.5">3</text>
<text x="202.5" y="101.5">6</text>
<text x="184.7" y="106.5">5</text>
<text x="202.5" y="104">2</text>
<text x="202.5" y="106.5">4</text>
<text x="51.3" y="112.9">5</text>
<text x="64" y="112.9">1</text>
<text x="194.2" y="111.2" transform="rotate(-90 194.2 111.2)">1</text>
<text x="51.3" y="115.4">4</text>
<text x="64" y="115.4">3</text>
<text x="58.3" y="122.7" transform="rotate(-90 58.3 122.7)">2</text>
<text x="363.1" y="120.5">1</text>
<text x="363.1" y="123.1">2</text>
<text x="170" y="163.3" transform="rotate(-90 170 163.3)">7</text>
<text x="215.2" y="163.7">1</text>
<text x="215.2" y="166.2">2</text>
<text x="235.5" y="163.7">4</text>
<text x="235.5" y="166.2">5</text>
<text x="253.3" y="166.2">4</text>
<text x="260.2" y="163.3" transform="rotate(-90 260.2 163.3)">5</text>
<text x="262.8" y="163.3" transform="rotate(-90 262.8 163.3)">5</text>
<text x="158" y="168.8">5</text>
<text x="178.3" y="168.8">3</text>
<text x="215.2" y="168.8">3</text>
<text x="260.2" y="170.9" transform="rotate(-90 260.2 170.9)">3</text>
<text x="276.7" y="170.9" transform="rotate(-90 276.7 170.9)">2</text>
<text x="281.8" y="170.9" transform="rotate(-90 281.8 170.9)">3</text>
<text x="302.8" y="172.6">1</text>
<text x="310.4" y="172.6">2</text>
<text x="276.7" y="178.5" transform="rotate(-90 276.7 178.5)">4</text>
<text x="281.8" y="178.5" transform="rotate(-90 281.8 178.5)">1</text>
<text x="302.8" y="177.7">3</text>
<text x="310.4" y="177.7">4</text>
<text x="215.2" y="182.7">1</text>
<text x="215.2" y="185.3">2</text>
<text x="235.5" y="182.7">4</text>
<text x="235.5" y="185.3">5</text>
<text x="253.3" y="185.3">2</text>
<text x="260.2" y="182.3" transform="rotate(-90 260.2 182.3)">1</text>
<text x="170" y="187.4" transform="rotate(-90 170 187.4)">1</text>
<text x="215.2" y="187.8">3</text>
<text x="260.2" y="190" transform="rotate(-90 260.2 190)">6</text>
<text x="262.8" y="190" transform="rotate(-90 262.8 190)">6</text>
<text x="158" y="192.9">2</text>
<text x="178.3" y="192.9">6</text>
<text x="132.6" y="225.9">8</text>
<text x="147.9" y="225.9">4</text>
<text x="158" y="238.6">5</text>
<text x="170.7" y="238.6">1</text>
<text x="158" y="241.2">4</text>
<text x="170.7" y="241.2">3</text>
<text x="165" y="248.4" transform="rotate(-90 165 248.4)">2</text>
</g>
<g font-size="1.3" fill="#0f0f0f">
<text x="302.2" y="36.7">sw1</text>
<text x="341.6" y="36.7">VDD_AMP</text>
<text x="233.7" y="46.9">k6</text>
<text x="299.7" y="43.1">fb1</text>
<text x="41.9" y="51.9">keyIn</text>
<text x="67.3" y="51.9">k1</text>
<text x="86.3" y="51.9">k2</text>
<text x="114.3" y="49.4">k3</text>
<text x="132.1" y="49.4">k4</text>
<text x="153.6" y="49.4">k5</text>
<text x="254" y="69.7">k9</text>
<text x="283.2" y="69.7">cm1</text>
<text x="298.4" y="69.7">cm2</text>
<text x="147.3" y="93.9">VAMP</text>
<text x="207" y="104">sw2</text>
<text x="212.1" y="106.6">fb2</text>
<text x="109.2" y="112.9">vbst</text>
<text x="298.4" y="134.5">VDD_PWR</text>
<text x="288.3" y="158.6">D1</text>
<text x="245.1" y="166.2">G1</text>
<text x="191.7" y="168.8">rfd+</text>
<text x="245.1" y="185.3">G2</text>
<text x="191.7" y="192.9">rfd-</text>
<text x="288.3" y="194.2">D2</text>
</g>
<g font-size="1.3" fill="#0000c2">
<text x="247.7" y="83.8">to exernal</text>
<text x="246.7" y="85.8">gain control</text>
<text x="342.5" y="247.6">Class D Amplifier Evaluation Board</text>
</g>
<g font-size=".8" fill="#006464">
<text x="75.5" y="26">220nF</text>
<text x="141.6" y="26">220nF</text>
<text x="304.1" y="28.5">100nF</text>
<text x="313.3" y="40">10kΩ</text>
<text x="250.2" y="45.1">4.7uF</text>
<text x="259.1" y="43.8">4.7uF</text>
<text x="268" y="45.1">100nF</text>
<text x="330.2" y="45.1">22uF</text>
<text x="340.3" y="45.1">22uF</text>
<text x="351.8" y="46.3">22uF</text>
<text x="56.8" y="52.7">33kΩ</text>
<text x="73.1" y="52.7">8.2kΩ</text>
<text x="124.1" y="50.1">36kΩ</text>
<text x="136.8" y="50.1">10kΩ</text>
<text x="146.1" y="50.1">1kΩ</text>
<text x="274.9" y="48.6" transform="rotate(-90 274.9 48.6)">10kΩ</text>
<text x="306.7" y="51.2" transform="rotate(-90 306.7 51.2)">30kΩ</text>
<text x="51.4" y="61.3" transform="rotate(-90 51.4 61.3)">10kΩ</text>
<text x="86.3" y="61.6">100nF</text>
<text x="96.5" y="61.6">100nF</text>
<text x="154.9" y="62.8">22nF</text>
<text x="299.1" y="61.9" transform="rotate(-90 299.1 61.9)">0Ω</text>
<text x="264.2" y="70.5">1kΩ</text>
<text x="208.9" y="95.9">100nF</text>
<text x="218.2" y="107.3">100k</text>
<text x="156.2" y="112.4">4.7uF</text>
<text x="165.1" y="111.1">4.7uF</text>
<text x="174" y="112.4">100nF</text>
<text x="207.9" y="112.4">12kΩ</text>
<text x="234.9" y="112.4">22uF</text>
<text x="245.1" y="112.4">22uF</text>
<text x="179.7" y="115.9" transform="rotate(-90 179.7 115.9)">10kΩ</text>
<text x="208.3" y="117.4">2kΩ</text>
<text x="133.3" y="122.5">1uF</text>
<text x="69.2" y="131.2" transform="rotate(-90 69.2 131.2)">10kΩ</text>
<text x="43.8" y="132.4" transform="rotate(-90 43.8 132.4)">10kΩ</text>
<text x="170.8" y="148.9" transform="rotate(-90 170.8 148.9)">10kΩ</text>
<text x="77.5" y="169.5">1uF</text>
<text x="320.9" y="183">100nF</text>
<text x="208.3" y="206.3">100nF</text>
<text x="215.9" y="206.3">100nF</text>
<text x="226.1" y="206.3">2.2uF</text>
<text x="233.7" y="206.3">2.2uF</text>
<text x="141.6" y="211.4">100nF</text>
<text x="180.4" y="241.9">1kΩ</text>
<text x="137.9" y="247">100nF</text>
</g>
<g font-size=".8" fill="#840084">
<text x="76.3" y="28.5">25V</text>
<text x="142.3" y="28.5">25V</text>
<text x="304.9" y="31.1">50V</text>
<text x="250.2" y="47.6">25V</text>
<text x="259.1" y="46.3">25V</text>
<text x="268" y="47.6">50V</text>
<text x="330.2" y="47.6">25V</text>
<text x="340.3" y="47.6">25V</text>
<text x="351.8" y="48.9">25V</text>
<text x="86.3" y="64.1">50V</text>
<text x="96.5" y="64.1">50V</text>
<text x="154.9" y="65.4">50V</text>
<text x="209.6" y="98.4">50V</text>
<text x="165.1" y="113.6">25V</text>
<text x="156.2" y="114.9">25V</text>
<text x="174" y="114.9">50V</text>
<text x="234.9" y="114.9">25V</text>
<text x="245.1" y="114.9">25V</text>
<text x="133.3" y="125.1">50V</text>
<text x="77.5" y="172.1">50V</text>
<text x="321" y="184.8">100V</text>
<text x="208.3" y="208.9">50V</text>
<text x="215.9" y="208.9">50V</text>
<text x="226.1" y="208.9">50V</text>
<text x="233.7" y="208.9">50V</text>
<text x="142.3" y="214">50V</text>
<text x="139.7" y="249.5">50V</text>
</g>
</svg>
